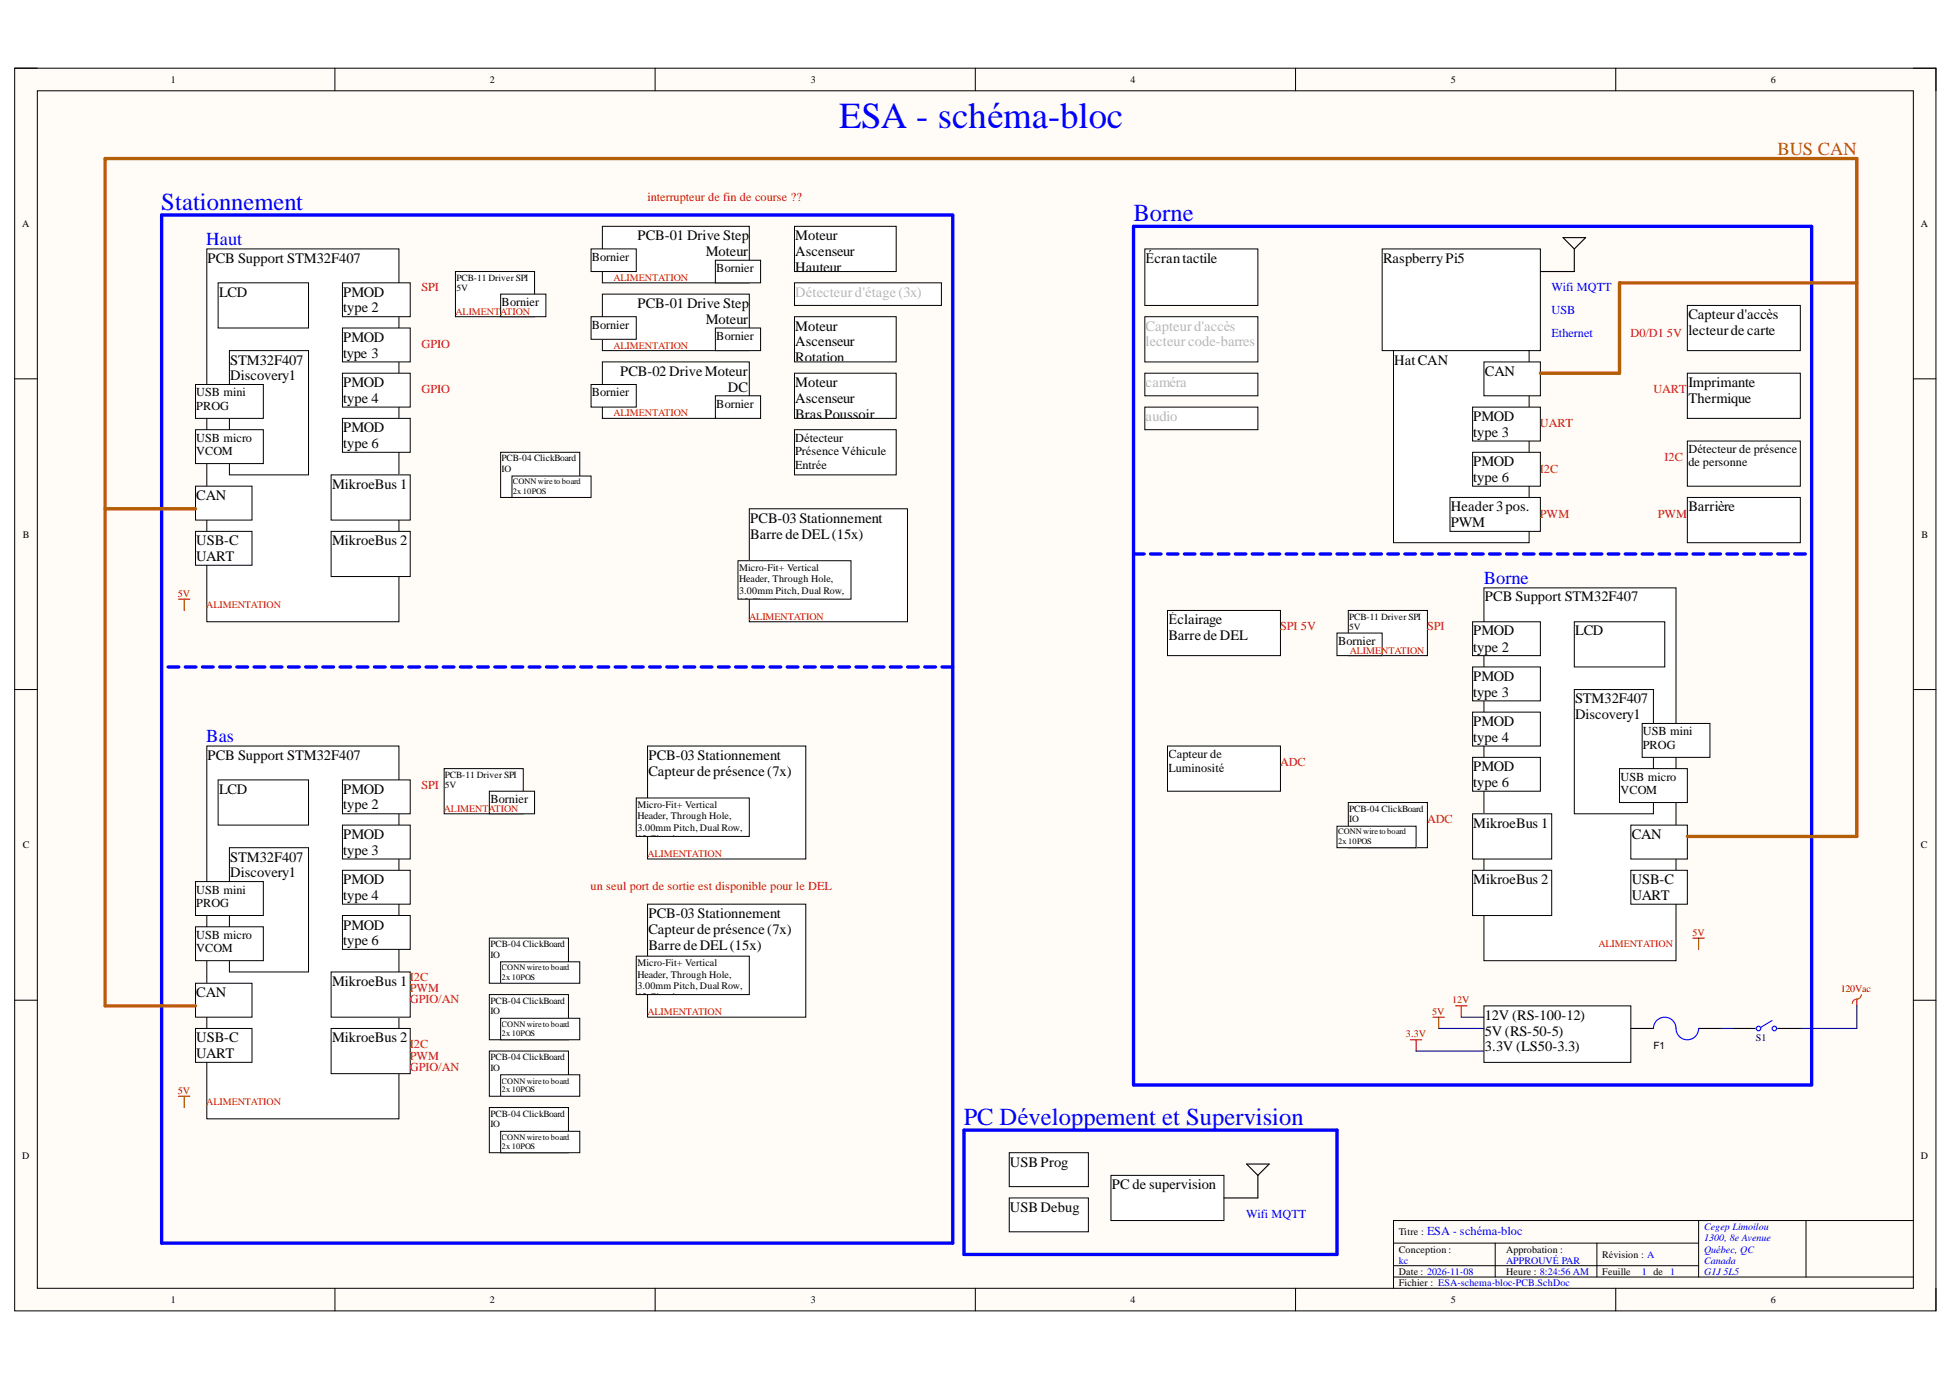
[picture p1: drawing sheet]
<svg xmlns="http://www.w3.org/2000/svg" width="297mm" height="210mm" viewBox="0 0 297 210" stroke-linecap="round" stroke-linejoin="round" font-family="sans-serif">
<path d="M2.2 10.4h292.2v188.8h-292.2z" fill-rule="evenodd" fill="#fffcf8"/>
<path d="M2.2 10.4h292.2v188.8h-292.2z" fill="none" stroke="#000" stroke-width=".15"/>
<path d="M5.7 13.8h285.3v182h-285.3z" fill-rule="evenodd" fill="#fffcf8"/>
<g fill="none" stroke="#000" stroke-width=".15">
<path d="M2.2 10.4h3.5M5.7 13.8h285.3v182h-285.3zM50.9 10.4v3.4M99.6 10.4v3.4M148.3 10.4v3.4M197 10.4v3.4M245.7 10.4v3.4M291 10.4h3.4v3.4M2.2 57.6h3.5M291 57.6h3.4M2.2 104.8h3.5M291 104.8h3.4"/>
<path d="M2.2 152h3.5M291 152h3.4M50.9 195.8v3.4M99.6 195.8v3.4M148.3 195.8v3.4M197 195.8v3.4M211.9 188.9h46.4M211.9 194.1h79.1M211.9 192.4h46.4M227.4 188.9v5.2M242.9 188.9v5.2M245.7 195.8v3.4"/>
<path d="M258.3 185.5v8.6M274.7 185.5v8.6M291 185.5h-79.1v10.3M294.4 195.8v3.4"/>
</g>
<path d="M91.6 55h22.4v8.6h-22.4z" fill-rule="evenodd" fill="#fff"/>
<path d="M91.6 55h22.4v8.6h-22.4z" fill="none" stroke="#000" stroke-width=".15"/>
<path d="M91.6 44.7h22.4v8.6h-22.4z" fill-rule="evenodd" fill="#fff"/>
<path d="M91.6 44.7h22.4v8.6h-22.4z" fill="none" stroke="#000" stroke-width=".15"/>
<path d="M210.2 37.8h24.1v15.5h-24.1z" fill-rule="evenodd" fill="#fff"/>
<path d="M210.2 37.8h24.1v15.5h-24.1z" fill="none" stroke="#000" stroke-width=".15"/>
<path d="M211.9 53.3h20.7v29.2h-20.7z" fill-rule="evenodd" fill="#fff"/>
<path d="M211.9 53.3h20.7v29.2h-20.7z" fill="none" stroke="#000" stroke-width=".15"/>
<path d="M225.7 152.9h22.3v8.6h-22.3z" fill-rule="evenodd" fill="#fff"/>
<path d="M225.7 152.9h22.3v8.6h-22.3z" fill="none" stroke="#000" stroke-width=".15"/>
<path d="M237.7 36.1h3.5l-1.8 1.7zM239.4 37.8v3.5h-5.1" fill="none" stroke="#000" stroke-width=".17"/>
<path d="M214.5 158h1.7M215.4 158v1.8M218 154.6h1.7M218.8 154.6v1.7M221.4 152.9h1.7M222.3 152.9v1.7M282.4 151.9v1" fill="none" stroke="#800000" stroke-width=".17"/>
<path d="M283.1 151.2a.81 .81 0 0 1-1 .7l-.3 .4-.1 .2" fill="none" stroke="#800000" stroke-width=".15"/>
<path d="M215.4 159.8h10.3M218.8 156.3h6.9M222.3 154.6h3.4M282.4 152.9v3.4h-8.6" fill="none" stroke="#000080" stroke-width=".17"/>
<path d="M24.6 32.7h120.3v156.2h-120.3v-156.2M172.4 34.4h103.1v130.5h-103.1z" fill="none" stroke="#00f" stroke-width=".51"/>
<path d="M174.1 61.9h17.2v3.4h-17.2z" fill-rule="evenodd" fill="#fff"/>
<path d="M174.1 61.9h17.2v3.4h-17.2z" fill="none" stroke="#000" stroke-width=".15"/>
<path d="M256.6 46.4h17.2v6.9h-17.2z" fill-rule="evenodd" fill="#fff"/>
<path d="M256.6 46.4h17.2v6.9h-17.2z" fill="none" stroke="#000" stroke-width=".15"/>
<path d="M174.1 48.1h17.2v6.9h-17.2z" fill-rule="evenodd" fill="#fff"/>
<path d="M174.1 48.1h17.2v6.9h-17.2z" fill="none" stroke="#000" stroke-width=".15"/>
<path d="M174.1 37.8h17.2v8.6h-17.2z" fill-rule="evenodd" fill="#fff"/>
<path d="M174.1 37.8h17.2v8.6h-17.2z" fill="none" stroke="#000" stroke-width=".15"/>
<path d="M256.6 56.7h17.2v6.9h-17.2z" fill-rule="evenodd" fill="#fff"/>
<path d="M256.6 56.7h17.2v6.9h-17.2z" fill="none" stroke="#000" stroke-width=".15"/>
<path d="M177.6 92.8h17.1v6.9h-17.1z" fill-rule="evenodd" fill="#fff"/>
<path d="M177.6 92.8h17.1v6.9h-17.1z" fill="none" stroke="#000" stroke-width=".15"/>
<path d="M177.6 113.4h17.1v6.9h-17.1z" fill-rule="evenodd" fill="#fff"/>
<path d="M177.6 113.4h17.1v6.9h-17.1z" fill="none" stroke="#000" stroke-width=".15"/>
<path d="M120.8 43h22.4v3.4h-22.4z" fill-rule="evenodd" fill="#fff"/>
<path d="M120.8 43h22.4v3.4h-22.4z" fill="none" stroke="#000" stroke-width=".15"/>
<path d="M174.1 56.7h17.2v3.5h-17.2z" fill-rule="evenodd" fill="#fff"/>
<path d="M174.1 56.7h17.2v3.5h-17.2z" fill="none" stroke="#000" stroke-width=".15"/>
<path d="M27.2 91.1h1.7M28 91.1v1.7" fill="none" stroke="#800000" stroke-width=".17"/>
<path d="M91.6 34.4h22.4v8.6h-22.4z" fill-rule="evenodd" fill="#fff"/>
<path d="M91.6 34.4h22.4v8.6h-22.4z" fill="none" stroke="#000" stroke-width=".15"/>
<path d="M120.8 34.4h15.5v6.9h-15.5z" fill-rule="evenodd" fill="#fff"/>
<path d="M120.8 34.4h15.5v6.9h-15.5z" fill="none" stroke="#000" stroke-width=".15"/>
<path d="M120.8 48.1h15.5v6.9h-15.5z" fill-rule="evenodd" fill="#fff"/>
<path d="M120.8 48.1h15.5v6.9h-15.5z" fill="none" stroke="#000" stroke-width=".15"/>
<path d="M120.8 56.7h15.5v6.9h-15.5z" fill-rule="evenodd" fill="#fff"/>
<path d="M120.8 56.7h15.5v6.9h-15.5z" fill="none" stroke="#000" stroke-width=".15"/>
<path d="M114 77.3h24v17.2h-24z" fill-rule="evenodd" fill="#fff"/>
<path d="M114 77.3h24v17.2h-24z" fill="none" stroke="#000" stroke-width=".15"/>
<path d="M76.1 68.7h12.1v6.9h-12.1z" fill-rule="evenodd" fill="#fff"/>
<path d="M76.1 68.7h12.1v6.9h-12.1z" fill="none" stroke="#000" stroke-width=".15"/>
<path d="M112.2 85.2h17.2v5.9h-17.2z" fill-rule="evenodd" fill="#fff"/>
<path d="M112.2 85.2h17.2v5.9h-17.2z" fill="none" stroke="#000" stroke-width=".15"/>
<path d="M31.5 113.4h29.2v56.7h-29.2z" fill-rule="evenodd" fill="#fff"/>
<path d="M31.5 113.4h29.2v56.7h-29.2z" fill="none" stroke="#000" stroke-width=".15"/>
<path d="M52.1 118.5h10.3v5.2h-10.3z" fill-rule="evenodd" fill="#fff"/>
<path d="M52.1 118.5h10.3v5.2h-10.3z" fill="none" stroke="#000" stroke-width=".15"/>
<path d="M52.1 125.4h10.3v5.2h-10.3z" fill-rule="evenodd" fill="#fff"/>
<path d="M52.1 125.4h10.3v5.2h-10.3z" fill="none" stroke="#000" stroke-width=".15"/>
<path d="M52.1 132.3h10.3v5.1h-10.3z" fill-rule="evenodd" fill="#fff"/>
<path d="M52.1 132.3h10.3v5.1h-10.3z" fill="none" stroke="#000" stroke-width=".15"/>
<path d="M52.1 139.2h10.3v5.1h-10.3z" fill-rule="evenodd" fill="#fff"/>
<path d="M52.1 139.2h10.3v5.1h-10.3z" fill="none" stroke="#000" stroke-width=".15"/>
<path d="M50.4 147.7h12v6.9h-12z" fill-rule="evenodd" fill="#fff"/>
<path d="M50.4 147.7h12v6.9h-12z" fill="none" stroke="#000" stroke-width=".15"/>
<path d="M50.4 156.3h12v6.9h-12z" fill-rule="evenodd" fill="#fff"/>
<path d="M50.4 156.3h12v6.9h-12z" fill="none" stroke="#000" stroke-width=".15"/>
<path d="M98.5 113.4h24.1v17.2h-24.1z" fill-rule="evenodd" fill="#fff"/>
<path d="M98.5 113.4h24.1v17.2h-24.1z" fill="none" stroke="#000" stroke-width=".15"/>
<path d="M96.8 121.3h17.2v5.8h-17.2z" fill-rule="evenodd" fill="#fff"/>
<path d="M96.8 121.3h17.2v5.8h-17.2z" fill="none" stroke="#000" stroke-width=".15"/>
<path d="M98.5 137.4h24.1v17.2h-24.1z" fill-rule="evenodd" fill="#fff"/>
<path d="M98.5 137.4h24.1v17.2h-24.1z" fill="none" stroke="#000" stroke-width=".15"/>
<path d="M96.8 145.3h17.2v5.9h-17.2z" fill-rule="evenodd" fill="#fff"/>
<path d="M96.8 145.3h17.2v5.9h-17.2z" fill="none" stroke="#000" stroke-width=".15"/>
<path d="M89.9 37.8h6.9v3.5h-6.9z" fill-rule="evenodd" fill="#fff"/>
<path d="M89.9 37.8h6.9v3.5h-6.9z" fill="none" stroke="#000" stroke-width=".15"/>
<path d="M89.9 48.1h6.9v3.5h-6.9z" fill-rule="evenodd" fill="#fff"/>
<path d="M89.9 48.1h6.9v3.5h-6.9z" fill="none" stroke="#000" stroke-width=".15"/>
<path d="M89.9 58.4h6.9v3.5h-6.9z" fill-rule="evenodd" fill="#fff"/>
<path d="M89.9 58.4h6.9v3.5h-6.9z" fill="none" stroke="#000" stroke-width=".15"/>
<path d="M34.9 128.8h12v18.9h-12z" fill-rule="evenodd" fill="#fff"/>
<path d="M34.9 128.8h12v18.9h-12z" fill="none" stroke="#000" stroke-width=".15"/>
<path d="M29.7 149.4h8.6v5.2h-8.6z" fill-rule="evenodd" fill="#fff"/>
<path d="M29.7 149.4h8.6v5.2h-8.6z" fill="none" stroke="#000" stroke-width=".15"/>
<path d="M29.7 156.3h8.6v5.2h-8.6z" fill-rule="evenodd" fill="#fff"/>
<path d="M29.7 156.3h8.6v5.2h-8.6z" fill="none" stroke="#000" stroke-width=".15"/>
<path d="M29.7 134h10.4v5.2h-10.4z" fill-rule="evenodd" fill="#fff"/>
<path d="M29.7 134h10.4v5.2h-10.4z" fill="none" stroke="#000" stroke-width=".15"/>
<path d="M29.7 140.9h10.4v5.1h-10.4z" fill-rule="evenodd" fill="#fff"/>
<path d="M29.7 140.9h10.4v5.1h-10.4z" fill="none" stroke="#000" stroke-width=".15"/>
<path d="M108.8 39.6h6.9v3.4h-6.9z" fill-rule="evenodd" fill="#fff"/>
<path d="M108.8 39.6h6.9v3.4h-6.9z" fill="none" stroke="#000" stroke-width=".15"/>
<path d="M108.8 49.9h6.9v3.4h-6.9z" fill-rule="evenodd" fill="#fff"/>
<path d="M108.8 49.9h6.9v3.4h-6.9z" fill="none" stroke="#000" stroke-width=".15"/>
<path d="M108.8 60.2h6.9v3.4h-6.9z" fill-rule="evenodd" fill="#fff"/>
<path d="M108.8 60.2h6.9v3.4h-6.9z" fill="none" stroke="#000" stroke-width=".15"/>
<path d="M77.9 72.4h12v3.2h-12z" fill-rule="evenodd" fill="#fff"/>
<path d="M77.9 72.4h12v3.2h-12z" fill="none" stroke="#000" stroke-width=".15"/>
<path d="M120.8 65.3h15.5v6.9h-15.5z" fill-rule="evenodd" fill="#fff"/>
<path d="M120.8 65.3h15.5v6.9h-15.5z" fill="none" stroke="#000" stroke-width=".15"/>
<path d="M31.5 37.8h29.2v56.7h-29.2z" fill-rule="evenodd" fill="#fff"/>
<path d="M31.5 37.8h29.2v56.7h-29.2z" fill="none" stroke="#000" stroke-width=".15"/>
<path d="M52.1 43h10.3v5.1h-10.3z" fill-rule="evenodd" fill="#fff"/>
<path d="M52.1 43h10.3v5.1h-10.3z" fill="none" stroke="#000" stroke-width=".15"/>
<path d="M52.1 49.9h10.3v5.1h-10.3z" fill-rule="evenodd" fill="#fff"/>
<path d="M52.1 49.9h10.3v5.1h-10.3z" fill="none" stroke="#000" stroke-width=".15"/>
<path d="M52.1 56.7h10.3v5.2h-10.3z" fill-rule="evenodd" fill="#fff"/>
<path d="M52.1 56.7h10.3v5.2h-10.3z" fill="none" stroke="#000" stroke-width=".15"/>
<path d="M52.1 63.6h10.3v5.1h-10.3z" fill-rule="evenodd" fill="#fff"/>
<path d="M52.1 63.6h10.3v5.1h-10.3z" fill="none" stroke="#000" stroke-width=".15"/>
<path d="M50.4 72.2h12v6.8h-12z" fill-rule="evenodd" fill="#fff"/>
<path d="M50.4 72.2h12v6.8h-12z" fill="none" stroke="#000" stroke-width=".15"/>
<path d="M50.4 80.8h12v6.8h-12z" fill-rule="evenodd" fill="#fff"/>
<path d="M50.4 80.8h12v6.8h-12z" fill="none" stroke="#000" stroke-width=".15"/>
<path d="M33.2 43h13.7v6.9h-13.7z" fill-rule="evenodd" fill="#fff"/>
<path d="M33.2 43h13.7v6.9h-13.7z" fill="none" stroke="#000" stroke-width=".15"/>
<path d="M34.9 53.3h12v18.9h-12z" fill-rule="evenodd" fill="#fff"/>
<path d="M34.9 53.3h12v18.9h-12z" fill="none" stroke="#000" stroke-width=".15"/>
<path d="M29.7 73.9h8.6v5.1h-8.6z" fill-rule="evenodd" fill="#fff"/>
<path d="M29.7 73.9h8.6v5.1h-8.6z" fill="none" stroke="#000" stroke-width=".15"/>
<path d="M29.7 80.8h8.6v5.1h-8.6z" fill-rule="evenodd" fill="#fff"/>
<path d="M29.7 80.8h8.6v5.1h-8.6z" fill="none" stroke="#000" stroke-width=".15"/>
<path d="M29.7 58.4h10.4v5.2h-10.4z" fill-rule="evenodd" fill="#fff"/>
<path d="M29.7 58.4h10.4v5.2h-10.4z" fill="none" stroke="#000" stroke-width=".15"/>
<path d="M29.7 65.3h10.4v5.2h-10.4z" fill-rule="evenodd" fill="#fff"/>
<path d="M29.7 65.3h10.4v5.2h-10.4z" fill="none" stroke="#000" stroke-width=".15"/>
<path d="M74.4 142.6h12.1v6.8h-12.1z" fill-rule="evenodd" fill="#fff"/>
<path d="M74.4 142.6h12.1v6.8h-12.1z" fill="none" stroke="#000" stroke-width=".15"/>
<path d="M76.1 146.2h12.1v3.2h-12.1z" fill-rule="evenodd" fill="#fff"/>
<path d="M76.1 146.2h12.1v3.2h-12.1z" fill="none" stroke="#000" stroke-width=".15"/>
<path d="M74.4 151.2h12.1v6.8h-12.1z" fill-rule="evenodd" fill="#fff"/>
<path d="M74.4 151.2h12.1v6.8h-12.1z" fill="none" stroke="#000" stroke-width=".15"/>
<path d="M76.1 154.8h12.1v3.2h-12.1z" fill-rule="evenodd" fill="#fff"/>
<path d="M76.1 154.8h12.1v3.2h-12.1z" fill="none" stroke="#000" stroke-width=".15"/>
<path d="M74.4 159.8h12.1v6.8h-12.1z" fill-rule="evenodd" fill="#fff"/>
<path d="M74.4 159.8h12.1v6.8h-12.1z" fill="none" stroke="#000" stroke-width=".15"/>
<path d="M76.1 163.4h12.1v3.2h-12.1z" fill-rule="evenodd" fill="#fff"/>
<path d="M76.1 163.4h12.1v3.2h-12.1z" fill="none" stroke="#000" stroke-width=".15"/>
<path d="M74.4 168.3h12.1v6.9h-12.1z" fill-rule="evenodd" fill="#fff"/>
<path d="M74.4 168.3h12.1v6.9h-12.1z" fill="none" stroke="#000" stroke-width=".15"/>
<path d="M76.1 172h12.1v3.2h-12.1z" fill-rule="evenodd" fill="#fff"/>
<path d="M76.1 172h12.1v3.2h-12.1z" fill="none" stroke="#000" stroke-width=".15"/>
<path d="M27.2 166.6h1.7M28 166.6v1.7" fill="none" stroke="#800000" stroke-width=".17"/>
<path d="M67.6 116.8h12v6.9h-12z" fill-rule="evenodd" fill="#fff"/>
<path d="M67.6 116.8h12v6.9h-12z" fill="none" stroke="#000" stroke-width=".15"/>
<path d="M74.4 120.3h6.9v3.4h-6.9z" fill-rule="evenodd" fill="#fff"/>
<path d="M74.4 120.3h6.9v3.4h-6.9z" fill="none" stroke="#000" stroke-width=".15"/>
<path d="M224 61.9h10.3v5.1h-10.3z" fill-rule="evenodd" fill="#fff"/>
<path d="M224 61.9h10.3v5.1h-10.3z" fill="none" stroke="#000" stroke-width=".15"/>
<path d="M224 68.7h10.3v5.2h-10.3z" fill-rule="evenodd" fill="#fff"/>
<path d="M224 68.7h10.3v5.2h-10.3z" fill="none" stroke="#000" stroke-width=".15"/>
<path d="M225.7 55h8.6v5.2h-8.6z" fill-rule="evenodd" fill="#fff"/>
<path d="M225.7 55h8.6v5.2h-8.6z" fill="none" stroke="#000" stroke-width=".15"/>
<path d="M225.7 89.4h29.2v56.6h-29.2z" fill-rule="evenodd" fill="#fff"/>
<path d="M225.7 89.4h29.2v56.6h-29.2z" fill="none" stroke="#000" stroke-width=".15"/>
<path d="M224 94.5h10.3v5.2h-10.3z" fill-rule="evenodd" fill="#fff"/>
<path d="M224 94.5h10.3v5.2h-10.3z" fill="none" stroke="#000" stroke-width=".15"/>
<path d="M224 101.4h10.3v5.1h-10.3z" fill-rule="evenodd" fill="#fff"/>
<path d="M224 101.4h10.3v5.1h-10.3z" fill="none" stroke="#000" stroke-width=".15"/>
<path d="M224 108.2h10.3v5.2h-10.3z" fill-rule="evenodd" fill="#fff"/>
<path d="M224 108.2h10.3v5.2h-10.3z" fill="none" stroke="#000" stroke-width=".15"/>
<path d="M224 115.1h10.3v5.2h-10.3z" fill-rule="evenodd" fill="#fff"/>
<path d="M224 115.1h10.3v5.2h-10.3z" fill="none" stroke="#000" stroke-width=".15"/>
<path d="M224 123.7h12v6.9h-12z" fill-rule="evenodd" fill="#fff"/>
<path d="M224 123.7h12v6.9h-12z" fill="none" stroke="#000" stroke-width=".15"/>
<path d="M224 132.3h12v6.9h-12z" fill-rule="evenodd" fill="#fff"/>
<path d="M224 132.3h12v6.9h-12z" fill="none" stroke="#000" stroke-width=".15"/>
<path d="M239.4 104.8h12.1v18.9h-12.1z" fill-rule="evenodd" fill="#fff"/>
<path d="M239.4 104.8h12.1v18.9h-12.1z" fill="none" stroke="#000" stroke-width=".15"/>
<path d="M248 125.4h8.6v5.2h-8.6z" fill-rule="evenodd" fill="#fff"/>
<path d="M248 125.4h8.6v5.2h-8.6z" fill="none" stroke="#000" stroke-width=".15"/>
<path d="M248 132.3h8.6v5.1h-8.6z" fill-rule="evenodd" fill="#fff"/>
<path d="M248 132.3h8.6v5.1h-8.6z" fill="none" stroke="#000" stroke-width=".15"/>
<path d="M249.8 110h10.3v5.1h-10.3z" fill-rule="evenodd" fill="#fff"/>
<path d="M249.8 110h10.3v5.1h-10.3z" fill="none" stroke="#000" stroke-width=".15"/>
<path d="M246.3 116.8h10.3v5.2h-10.3z" fill-rule="evenodd" fill="#fff"/>
<path d="M246.3 116.8h10.3v5.2h-10.3z" fill="none" stroke="#000" stroke-width=".15"/>
<path d="M257.5 142.6h1.7M258.3 142.6v1.7" fill="none" stroke="#800000" stroke-width=".17"/>
<path d="M220.5 75.6h13.8v5.2h-13.8z" fill-rule="evenodd" fill="#fff"/>
<path d="M220.5 75.6h13.8v5.2h-13.8z" fill="none" stroke="#000" stroke-width=".15"/>
<path d="M256.6 75.6h17.2v6.9h-17.2z" fill-rule="evenodd" fill="#fff"/>
<path d="M256.6 75.6h17.2v6.9h-17.2z" fill="none" stroke="#000" stroke-width=".15"/>
<path d="M256.6 67h17.2v6.9h-17.2z" fill-rule="evenodd" fill="#fff"/>
<path d="M256.6 67h17.2v6.9h-17.2z" fill="none" stroke="#000" stroke-width=".15"/>
<g fill="none" stroke="#00f" stroke-width=".17">
<path d="M251.5 156.3a1.72 1.72 0 0 1 1.7-1.7 1.72 1.72 0 0 1 1.7 1.7 1.72 1.72 0 0 0 1.7 1.7 1.72 1.72 0 0 0 1.7-1.7M269.5 155.1l-1.7 1.1"/>
<circle cx="267.5" cy="156.3" r=".34"/>
<circle cx="269.9" cy="156.3" r=".34"/>
</g>
<path d="M248 156.3h3.5M258.3 156.3h3.5M263.5 156.3h3.4M270.4 156.3h3.4" fill="none" stroke="#000" stroke-width=".17"/>
<path d="M261.8 156.3h1.7" fill="none" stroke="#000080" stroke-width=".17"/>
<path d="M33.2 118.5h13.7v6.9h-13.7z" fill-rule="evenodd" fill="#fff"/>
<path d="M33.2 118.5h13.7v6.9h-13.7z" fill="none" stroke="#000" stroke-width=".15"/>
<path d="M239.4 94.5h13.8v6.9h-13.8z" fill-rule="evenodd" fill="#fff"/>
<path d="M239.4 94.5h13.8v6.9h-13.8z" fill="none" stroke="#000" stroke-width=".15"/>
<path d="M205.1 92.8h12v6.9h-12z" fill-rule="evenodd" fill="#fff"/>
<path d="M205.1 92.8h12v6.9h-12z" fill="none" stroke="#000" stroke-width=".15"/>
<path d="M203.3 96.2h6.9v3.5h-6.9z" fill-rule="evenodd" fill="#fff"/>
<path d="M203.3 96.2h6.9v3.5h-6.9z" fill="none" stroke="#000" stroke-width=".15"/>
<path d="M205.1 122h12v6.8h-12z" fill-rule="evenodd" fill="#fff"/>
<path d="M205.1 122h12v6.8h-12z" fill="none" stroke="#000" stroke-width=".15"/>
<path d="M203.3 125.6h12.1v3.2h-12.1z" fill-rule="evenodd" fill="#fff"/>
<path d="M203.3 125.6h12.1v3.2h-12.1z" fill="none" stroke="#000" stroke-width=".15"/>
<path d="M169 178.6h17.2v6.9h-17.2z" fill-rule="evenodd" fill="#fff"/>
<path d="M169 178.6h17.2v6.9h-17.2z" fill="none" stroke="#000" stroke-width=".15"/>
<path d="M189.6 176.9h3.4l-1.7 1.7zM191.3 178.6v3.5h-5.1" fill="none" stroke="#000" stroke-width=".17"/>
<path d="M153.5 182.1h12v5.1h-12z" fill-rule="evenodd" fill="#fff"/>
<path d="M153.5 182.1h12v5.1h-12z" fill="none" stroke="#000" stroke-width=".15"/>
<path d="M146.6 171.8h56.7v18.9h-56.7z" fill="none" stroke="#00f" stroke-width=".51"/>
<path d="M153.5 175.2h12v5.2h-12z" fill-rule="evenodd" fill="#fff"/>
<path d="M153.5 175.2h12v5.2h-12z" fill="none" stroke="#000" stroke-width=".15"/>
<path d="M282.4 43h-36.1v13.7h-12M16 77.3h13.7M256.6 127.1h25.8v-103h-266.4v128.8h13.7" fill="none" stroke="#b45f06" stroke-width=".51"/>
<g fill="none" stroke="#00f" stroke-width=".51">
<path d="M172.4 84.2h1.6M175 84.2h1.6M177.6 84.2h1.6M180.1 84.2h1.7M182.7 84.2h1.6M185.3 84.2h1.6M187.9 84.2h1.6M190.5 84.2h1.6M193 84.2h1.6M195.6 84.2h1.6M198.2 84.2h1.6M200.8 84.2h1.6"/>
<path d="M203.3 84.2h1.7M205.9 84.2h1.6M208.5 84.2h1.6M211.1 84.2h1.6M213.7 84.2h1.6M216.2 84.2h1.7M218.8 84.2h1.6M221.4 84.2h1.6M224 84.2h1.6M226.6 84.2h1.6M229.1 84.2h1.6M231.7 84.2h1.6"/>
<path d="M234.3 84.2h1.6M236.9 84.2h1.6M239.4 84.2h1.6M242 84.2h1.6M244.6 84.2h1.6M247.2 84.2h1.6M249.8 84.2h1.6M252.3 84.2h1.6M254.9 84.2h1.6M257.5 84.2h1.6M260.1 84.2h1.6M262.7 84.2h1.6"/>
<path d="M265.2 84.2h1.6M267.8 84.2h1.6M270.4 84.2h1.6M273 84.2h1.6M25.6 101.4h1.6M28.2 101.4h1.6M30.8 101.4h1.6M33.4 101.4h1.6M36 101.4h1.7M38.6 101.4h1.7M41.3 101.4h1.6M43.9 101.4h1.6"/>
<path d="M46.5 101.4h1.6M49.1 101.4h1.6M51.7 101.4h1.7M54.3 101.4h1.7M56.9 101.4h1.7M59.6 101.4h1.6M62.2 101.4h1.6M64.8 101.4h1.6M67.4 101.4h1.6M70 101.4h1.7M72.6 101.4h1.7M75.3 101.4h1.6"/>
<path d="M77.9 101.4h1.6M80.5 101.4h1.6M83.1 101.4h1.6M85.7 101.4h1.7M88.3 101.4h1.7M91 101.4h1.6M93.6 101.4h1.6M96.2 101.4h1.6M98.8 101.4h1.6M101.4 101.4h1.7M104 101.4h1.7M106.6 101.4h1.7"/>
<path d="M109.3 101.4h1.6M111.9 101.4h1.6M114.5 101.4h1.6M117.1 101.4h1.6M119.7 101.4h1.7M122.3 101.4h1.7M125 101.4h1.6M127.6 101.4h1.6M130.2 101.4h1.6M132.8 101.4h1.6M135.4 101.4h1.7M138 101.4h1.7"/>
<path d="M140.7 101.4h1.6M143.3 101.4h1.6"/>
</g>
<path d="M69.3 41.3h12v6.8h-12z" fill-rule="evenodd" fill="#fff"/>
<path d="M69.3 41.3h12v6.8h-12z" fill="none" stroke="#000" stroke-width=".15"/>
<path d="M76.1 44.7h6.9v3.4h-6.9z" fill-rule="evenodd" fill="#fff"/>
<path d="M76.1 44.7h6.9v3.4h-6.9z" fill="none" stroke="#000" stroke-width=".15"/>
<text font-size="5.6" fill="#00f" x="127.6" y="19.4">ESA - schéma-bloc</text>
<g font-size="3.7" fill="#00f">
<text x="24.5" y="31.9">Stationnement</text>
<text x="172.4" y="33.6">Borne</text>
<text x="146.6" y="170.9">PC Développement et Supervision</text>
</g>
<text font-size="2.8" fill="#b45f06" x="270.3" y="23.5">BUS CAN</text>
<g font-size="2.8" fill="#00f">
<text x="31.4" y="37.3">Haut</text>
<text x="225.7" y="88.7">Borne</text>
<text x="31.4" y="112.8">Bas</text>
</g>
<g font-size="2.2">
<text x="31.6" y="40">PCB Support STM32F407</text>
<text x="96.9" y="36.5">PCB-01 Drive Step</text>
<text x="107.3" y="38.9">Moteur</text>
<text x="121" y="36.5">Moteur</text>
<text x="121" y="38.9">Ascenseur</text>
<text x="121" y="41.3">Hauteur</text>
<text x="174.2" y="40">Écrantactile</text>
<text x="210.4" y="40">RaspberryPi5</text>
<text x="33.3" y="45.1">LCD</text>
<text x="52.2" y="45.1">PMOD</text>
<text x="52.2" y="47.5">type 2</text>
<text x="96.9" y="46.8">PCB-01 Drive Step</text>
<text x="52.2" y="52">PMOD</text>
<text x="107.3" y="49.3">Moteur</text>
<text x="121" y="50.3">Moteur</text>
<text x="121" y="52.6">Ascenseur</text>
<text x="256.8" y="48.5">Capteurd'accès</text>
<text x="256.8" y="50.9">lecteurdecarte</text>
<text x="35" y="55.4">STM32F407</text>
<text x="35" y="57.8">Discovery1</text>
<text x="52.2" y="54.4">type 3</text>
<text x="52.2" y="58.8">PMOD</text>
<text x="94.3" y="57.1">PCB-02 DriveMoteur</text>
<text x="110.7" y="59.6">DC</text>
<text x="121" y="55.1">Rotation</text>
<text x="121" y="58.8">Moteur</text>
<text x="212.1" y="55.4">HatCAN</text>
<text x="225.8" y="57.1">CAN</text>
<text x="256.8" y="58.8">Imprimante</text>
<text x="52.2" y="61.3">type 4</text>
<text x="52.2" y="65.7">PMOD</text>
<text x="121" y="61.3">Ascenseur</text>
<text x="121" y="63.6">BrasPoussoir</text>
<text x="224.1" y="64">PMOD</text>
<text x="256.8" y="61.3">Thermique</text>
<text x="52.2" y="68.1">type 6</text>
<text x="224.1" y="66.4">type 3</text>
<text x="224.1" y="70.9">PMOD</text>
<text x="29.9" y="76">CAN</text>
<text x="50.5" y="74.3">MikroeBus</text>
<text x="60.9" y="74.3">1</text>
<text x="220.7" y="77.7">Header3pos.</text>
<text x="224.1" y="73.3">type 6</text>
<text x="256.8" y="77.7">Barrière</text>
<text x="29.9" y="82.9">USB-C</text>
<text x="50.5" y="82.9">MikroeBus</text>
<text x="60.9" y="82.9">2</text>
<text x="114.1" y="79.4">PCB-03 Stationnement</text>
<text x="114.1" y="81.9">Barre deDEL(15x)</text>
<text x="220.7" y="80.1">PWM</text>
<text x="29.9" y="85.3">UART</text>
<text x="177.7" y="94.9">Éclairage</text>
<text x="225.8" y="91.4">PCB Support STM32F407</text>
<text x="177.7" y="97.3">Barre deDEL</text>
<text x="224.1" y="96.6">PMOD</text>
<text x="224.1" y="99">type 2</text>
<text x="239.5" y="96.6">LCD</text>
<text x="224.1" y="103.5">PMOD</text>
<text x="224.1" y="105.9">type 3</text>
<text x="239.5" y="106.9">STM32F407</text>
<text x="224.1" y="110.4">PMOD</text>
<text x="224.1" y="112.7">type 4</text>
<text x="239.5" y="109.3">Discovery1</text>
<text x="31.6" y="115.5">PCB Support STM32F407</text>
<text x="98.6" y="115.5">PCB-03 Stationnement</text>
<text x="98.6" y="117.9">Capteurdeprésence (7x)</text>
<text x="224.1" y="117.2">PMOD</text>
<text x="224.1" y="119.6">type 6</text>
<text x="33.3" y="120.7">LCD</text>
<text x="52.2" y="120.7">PMOD</text>
<text x="52.2" y="123">type 2</text>
<text x="224.1" y="125.8">MikroeBus 1</text>
<text x="35" y="131">STM32F407</text>
<text x="52.2" y="127.5">PMOD</text>
<text x="52.2" y="130">type 3</text>
<text x="248.2" y="127.5">CAN</text>
<text x="35" y="133.3">Discovery1</text>
<text x="52.2" y="134.4">PMOD</text>
<text x="52.2" y="136.8">type 4</text>
<text x="224.1" y="134.4">MikroeBus 2</text>
<text x="248.2" y="134.4">USB-C</text>
<text x="248.2" y="136.8">UART</text>
<text x="52.2" y="141.3">PMOD</text>
<text x="52.2" y="143.6">type 6</text>
<text x="98.6" y="139.5">PCB-03 Stationnement</text>
<text x="98.6" y="142">Capteurdeprésence (7x)</text>
<text x="50.5" y="149.8">MikroeBus</text>
<text x="60.9" y="149.8">1</text>
<text x="98.6" y="144.3">Barre deDEL(15x)</text>
<text x="29.9" y="151.6">CAN</text>
<text x="225.8" y="155">12V (RS-100-12)</text>
<text x="29.9" y="158.4">USB-C</text>
<text x="29.9" y="160.8">UART</text>
<text x="50.5" y="158.4">MikroeBus</text>
<text x="60.9" y="158.4">2</text>
<text x="225.8" y="157.4">5V (RS-50-5)</text>
<text x="225.8" y="159.8">3.3V (LS50-3.3)</text>
<text x="153.6" y="177.4">USB Prog</text>
<text x="153.6" y="184.2">USB Debug</text>
<text x="169.1" y="180.7">PC de supervision</text>
</g>
<g font-size="2.2" fill="#b7b7b7">
<text x="121" y="45.1">Détecteurd'étage(3x)</text>
<text x="174.2" y="50.3">Capteurd'accès</text>
<text x="174.2" y="52.6">lecteurcode-barres</text>
<text x="174.2" y="58.8">caméra</text>
<text x="174.2" y="64">audio</text>
</g>
<g font-size="1.9" fill="#f00">
<text x="98.5" y="30.6">interrupteur de fin de course ??</text>
<text x="64.1" y="44.3">SPI</text>
<text x="64.1" y="52.9">GPIO</text>
<text x="248" y="51.2">D0/D1 5V</text>
<text x="64.1" y="59.7">GPIO</text>
<text x="251.5" y="59.7">UART</text>
<text x="234.2" y="64.9">UART</text>
<text x="234.2" y="71.8">I2C</text>
<text x="253.2" y="70">I2C</text>
<text x="234.2" y="78.7">PWM</text>
<text x="252.2" y="78.7">PWM</text>
<text x="194.7" y="95.8">SPI 5V</text>
<text x="217" y="95.8">SPI</text>
<text x="64.1" y="119.9">SPI</text>
<text x="194.7" y="116.4">ADC</text>
<text x="217" y="125.1">ADC</text>
<text x="89.8" y="135.3">un seul port de sortie est disponible pour le DEL</text>
<text x="62.3" y="149.1">I2C</text>
<text x="62.3" y="152.5">GPIO/AN</text>
<text x="62.3" y="150.7">PWM</text>
<text x="62.3" y="159.4">I2C</text>
<text x="62.3" y="161.1">PWM</text>
<text x="62.3" y="162.8">GPIO/AN</text>
</g>
<g font-size="1.9">
<text x="90" y="39.7">Bornier</text>
<text x="108.9" y="41.4">Bornie</text>
<text x="114" y="41.4">r</text>
<text x="76.3" y="46.6">Bornie</text>
<text x="81.4" y="46.6">r</text>
<text x="90" y="50">Bornier</text>
<text x="108.9" y="51.7">Bornie</text>
<text x="114" y="51.7">r</text>
<text x="29.9" y="60.2">USB mini</text>
<text x="29.9" y="62.4">PROG</text>
<text x="90" y="60.2">Bornier</text>
<text x="108.9" y="62">Bornie</text>
<text x="114" y="62">r</text>
<text x="29.9" y="67.2">USB micro</text>
<text x="29.9" y="69.2">VCOM</text>
<text x="121" y="67.2">Détecteur</text>
<text x="121" y="69.2">Présence Véhicule</text>
<text x="121" y="71.2">Entrée</text>
<text x="256.8" y="68.9">Détecteur de présence</text>
<text x="256.8" y="70.9">de personne</text>
<text x="203.5" y="98.1">Bornier</text>
<text x="249.9" y="111.8">USB mini</text>
<text x="249.9" y="113.8">PROG</text>
<text x="177.7" y="115.3">Capteur de</text>
<text x="177.7" y="117.3">Luminosité</text>
<text x="246.5" y="118.6">USB micro</text>
<text x="74.6" y="122.1">Bornie</text>
<text x="79.7" y="122.1">r</text>
<text x="246.5" y="120.7">VCOM</text>
<text x="29.9" y="135.9">USB mini</text>
<text x="29.9" y="137.9">PROG</text>
<text x="29.9" y="142.7">USB micro</text>
<text x="29.9" y="144.7">VCOM</text>
</g>
<g font-size="1.9" fill="#00f">
<text x="236" y="44.3">Wifi MQTT</text>
<text x="236" y="47.7">USB</text>
<text x="236" y="51.2">Ethernet</text>
<text x="189.6" y="185.1">Wifi MQTT</text>
<text x="217" y="187.7">ESA - schéma-bloc</text>
</g>
<g font-size="1.5">
<text x="26" y="12.6">1</text>
<text x="74.5" y="12.6">2</text>
<text x="123.3" y="12.6">3</text>
<text x="172" y="12.6">4</text>
<text x="220.7" y="12.6">5</text>
<text x="269.3" y="12.6">6</text>
<text x="3.4" y="34.5">A</text>
<text x="292.2" y="34.5">A</text>
<text x="3.5" y="81.7">B</text>
<text x="292.2" y="81.7">B</text>
<text x="112.4" y="86.8">Micro-Fit+ Vertical</text>
<text x="112.4" y="88.5">Header, Through Hole,</text>
<text x="112.4" y="90.2">3.00mm Pitch, Dual Row,</text>
<text x="112.4" y="91.9">12</text>
<text x="114.3" y="91.9">Circuits</text>
<text x="96.9" y="122.9">Micro-Fit+ Vertical</text>
<text x="96.9" y="124.5">Header, Through Hole,</text>
<text x="3.5" y="128.9">C</text>
<text x="96.9" y="126.3">3.00mm Pitch, Dual Row,</text>
<text x="96.9" y="128">12</text>
<text x="98.8" y="128">Circuits</text>
<text x="292.2" y="128.9">C</text>
<text x="96.9" y="146.9">Micro-Fit+ Vertical</text>
<text x="96.9" y="148.6">Header, Through Hole,</text>
<text x="96.9" y="150.3">3.00mm Pitch, Dual Row,</text>
<text x="96.9" y="152">12</text>
<text x="98.8" y="152">Circuits</text>
<text x="251.5" y="159.4">F1</text>
<text x="3.4" y="176.2">D</text>
<text x="292.2" y="176.2">D</text>
<text x="212.7" y="187.8">Titre :</text>
<text x="212.7" y="190.4">Conception :</text>
<text x="229.1" y="190.4">Approbation :</text>
<text x="243.7" y="191.2">Révision : A</text>
<text x="212.7" y="193.8">Date : 2026-11-08</text>
<text x="212.7" y="195.5">Fichier : ESA-schema-bloc-PCB.SchDoc</text>
<text x="229.1" y="193.8">Heure : 8:24:56 AM</text>
<text x="243.7" y="193.8">Feuille</text>
<text x="26" y="198.1">1</text>
<text x="74.5" y="198.1">2</text>
<text x="123.3" y="198.1">3</text>
<text x="172" y="198.1">4</text>
<text x="220.7" y="198.1">5</text>
<text x="269.3" y="198.1">6</text>
</g>
<g font-size="1.5" fill="#f00">
<text x="69.3" y="47.8">ALIMENTATION</text>
<text x="93.3" y="42.7">ALIMENTATION</text>
<text x="93.3" y="53">ALIMENTATION</text>
<text x="93.3" y="63.3">ALIMENTATION</text>
<text x="31.4" y="92.4">ALIMENTATION</text>
<text x="113.9" y="94.2">ALIMENTATION</text>
<text x="205.3" y="99.4">ALIMENTATION</text>
<text x="67.5" y="123.4">ALIMENTATION</text>
<text x="98.5" y="130.2">ALIMENTATION</text>
<text x="243.1" y="144">ALIMENTATION</text>
<text x="98.5" y="154.3">ALIMENTATION</text>
<text x="31.4" y="168">ALIMENTATION</text>
</g>
<g font-size="1.5" fill="#800000">
<text x="27.1" y="90.7">5V</text>
<text x="257.4" y="142.3">5V</text>
<text x="217.8" y="154.3">5V</text>
<text x="220.9" y="152.5">12V</text>
<text x="280" y="150.8">120Vac</text>
<text x="213.8" y="157.7">3.3V</text>
<text x="27.1" y="166.3">5V</text>
</g>
<text font-size="1.5" fill="#000080" x="267" y="158.3">S1</text>
<g font-size="1.5" fill="#00f">
<text x="259.2" y="186.9">Cegep Limoilou</text>
<text x="259.2" y="188.6">1300, 8e Avenue</text>
<text x="259.2" y="190.4">Québec, QC</text>
<text x="212.7" y="192.1">kc</text>
<text x="229.1" y="192.1">APPROUVÉ PAR</text>
<text x="249.7" y="193.8">1 de</text>
<text x="254" y="193.8">1</text>
<text x="259.2" y="192.1">Canada</text>
<text x="259.2" y="193.8">G1J 5L5</text>
</g>
<g font-size="1.4">
<text x="69.4" y="42.7">PCB-11 Driver SPI</text>
<text x="69.4" y="44.3">5V</text>
<text x="76.3" y="70.1">PCB-04 ClickBoard</text>
<text x="76.3" y="71.7">IO</text>
<text x="205.2" y="94.2">PCB-11 Driver SPI</text>
<text x="205.2" y="95.7">5V</text>
<text x="67.7" y="118.2">PCB-11 Driver SPI</text>
<text x="67.7" y="119.8">5V</text>
<text x="205.2" y="123.4">PCB-04 ClickBoard</text>
<text x="205.2" y="125">IO</text>
<text x="74.6" y="144">PCB-04 ClickBoard</text>
<text x="74.6" y="145.6">IO</text>
<text x="74.6" y="152.6">PCB-04 ClickBoard</text>
<text x="74.6" y="154.1">IO</text>
<text x="74.6" y="161.1">PCB-04 ClickBoard</text>
<text x="74.6" y="162.7">IO</text>
<text x="74.6" y="169.8">PCB-04 ClickBoard</text>
<text x="74.6" y="171.3">IO</text>
</g>
<g font-size="1.3">
<text x="78" y="73.6">CONNwiretoboard</text>
<text x="78" y="75">2x10POS</text>
<text x="203.5" y="126.8">CO</text>
<text x="203.5" y="128.3">2x10POS</text>
<text x="205.3" y="126.8">NNwiretoboard</text>
<text x="76.3" y="147.4">CONNwiretoboard</text>
<text x="76.3" y="148.9">2x10POS</text>
<text x="76.3" y="156.1">CONNwiretoboard</text>
<text x="76.3" y="157.4">2x10POS</text>
<text x="76.3" y="164.7">CONNwiretoboard</text>
<text x="76.3" y="166">2x10POS</text>
<text x="76.3" y="173.2">CONNwiretoboard</text>
<text x="76.3" y="174.6">2x10POS</text>
</g>
</svg>
